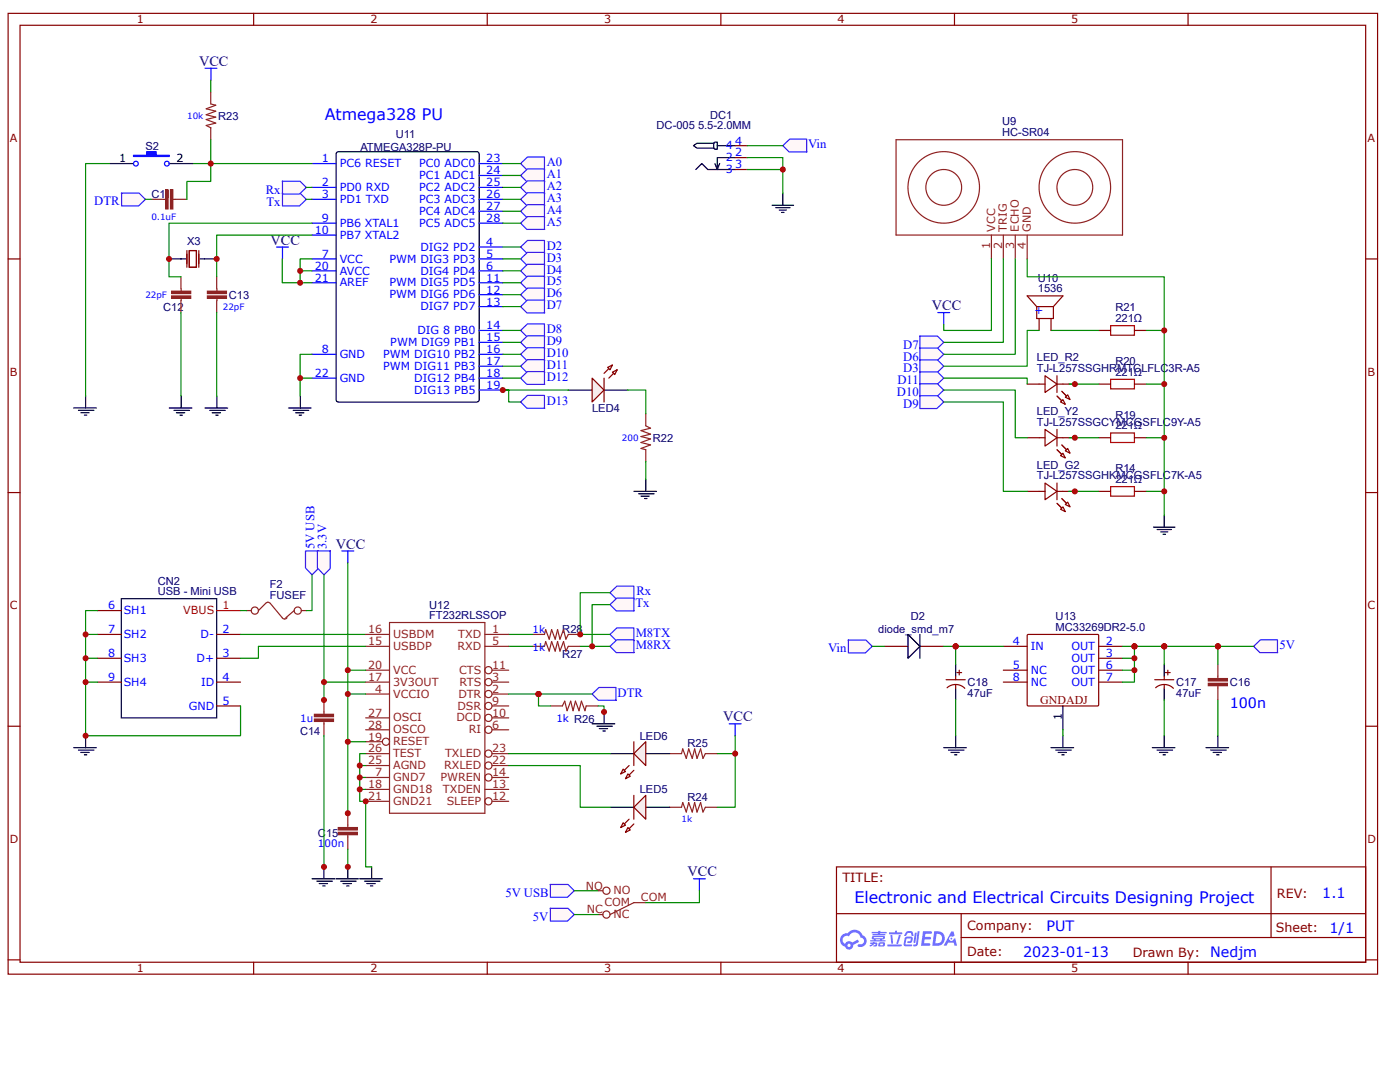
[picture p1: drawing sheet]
<svg xmlns="http://www.w3.org/2000/svg" width="279mm" height="216mm" viewBox="0 0 279 216" stroke-linecap="round" stroke-linejoin="round" font-family="sans-serif">
<g fill="none" stroke="#800" stroke-width=".24">
<path d="M1.6 2.7h273.3v191.7h-273.3zM4 5h268.5v187h-268.5zM50.6 2.7v2.3M97.2 2.7v2.3M143.9 2.7v2.3M190.5 2.7v2.3M237.1 2.7v2.3M1.6 51.7h2.4M272.5 51.7h2.4M1.6 98.3h2.4M272.5 98.3h2.4M1.6 144.9h2.4"/>
<path d="M272.5 144.9h2.4M166.9 173h105.6v19h-105.6zM253.7 173v14.1M1.6 191.5h2.4M50.6 192v2.4M97.2 192v2.4M143.9 192v2.4M167 182.3h105.5M190.5 192v2.4M191.8 187.1h80.7M191.8 182.3v9.5M237.1 192v2.4"/>
<path d="M272.5 191.5h2.4"/>
</g>
<g fill="#58f">
<path d="M184.2 185.8h1.5l.3 .1-.1 .4h-.1h-1.1l-.1 .6h1l.2 .3-.2 .3h-1.1l-.1 .7h1l.2 .1v.3l-1.8 .1z"/>
<path d="M189.8 185.9h.5l.2 .8-.4 .2a.46 .46 0 0 0-.7 .2 .46 .46 0 0 0 .3 .6 .46 .46 0 0 0 .6-.3l.3-.2 .4 1.5h-.5l-.2-.6h-1.1l-.3 .6h-.6z"/>
<path d="M182.6 186.1h.4l-.3 1.9-.2 .2-.2-.2z"/>
<path d="M183.1 185.8h.4l-.3 2.6a.53 .53 0 0 1-.4 .4 .53 .53 0 0 1-.6-.2l.6-.3z"/>
<path d="M180.9 185.9l.4-.1h.7l.3 .9-.3 .1-.3-.6h-.5l-.4 .6-.3-.1z"/>
<path d="M180.7 187l1.1-.1a.69 .69 0 0 1 .4 .7 .69 .69 0 0 1-.6 .6h-.4l-.1-.2 .2-.2h.4l.1-.5h-.9l-.2 1.1 1.2 .1 .1 .2-.2 .1h-1.1l-.3-.1-.1-.4z"/>
<path d="M177.1 188.4h2.7l.2 .3-.2 .1h-2.6z"/>
<path d="M179.4 186.6h.4a2.62 2.62 0 0 1-.8 1.8l-.1-.2z"/>
<path d="M177.7 186.6h.4l.1 1.5-.1 .2-.2-.1z"/>
<path d="M177.4 186h1.2l.1-.3h.3v.3h.9l.2 .3-.2 .1h-2.4z"/>
<path d="M173.7 188.1l.9-.2-.1 .2 .6 .1-.1 .6-.7 .1v-.3h.4v-.2a.42 .42 0 0 0-.6 .3l-.5 .2-.1-.3 .6-.2h-.4z"/>
<path d="M174 185.9h1.3v-.1l.4-.1v.3h1.1l.2 .1-.2 .1h-1.2v.2h1l.1 .1-.1 .1h-2.4l-.1-.2h1.1v-.2h-1.2z"/>
<path d="M186.4 185.8l-.3 2.9h.8a1.46 1.46 0 0 0 1.7-1.5 1.46 1.46 0 0 0-1.7-1.4zM186.9 186.3a.98 .98 0 0 1 1.1 1.1 .98 .98 0 0 1-1.3 .8z"/>
<path d="M174.1 186.9l-.1 .4 .4 .1v.2h-.7v.2h2.9l.1-.1-.1-.1h-.6l.1-.1a.4 .4 0 0 0 .5-.2 .4 .4 0 0 0-.2-.6h-2.1zM174.4 187l1.8 .1-.1 .1h-1.7zM174.8 187.4h.9l-.1 .2h-.8z"/>
<path d="M175.4 188.1v.7h1.1v-.8zM175.7 188.3h.5v.3h-.5z"/>
<path d="M168 186.6a1.38 1.38 0 0 0 .6 2.3 .84 .84 0 0 0 1 .6 .84 .84 0 0 0 .7-.9l1.1-.7-.2-.4-1.1 .6-.4-.3a.83 .83 0 0 0-1 .6 .85 .85 0 0 1-.5-1.2 .85 .85 0 0 1 1.2-.3 1.22 1.22 0 0 1 1.3-.8 1.22 1.22 0 0 1 1.1 1 .7 .7 0 0 1 .6 .9 .7 .7 0 0 1-1 .4l-.2 .3a1.01 1.01 0 0 0 1.2 .1 1.2 1.2 0 0 0 .5-1.2 1.2 1.2 0 0 0-.8-1 1.78 1.78 0 0 0-3-.4l-.6 .1zM169.1 188.6a.35 .35 0 0 1 .7 0 .35 .35 0 0 1-.7 0z"/>
<circle cx="189.9" cy="187.3" r=".18"/>
</g>
<g fill="none" stroke="#800" stroke-width=".24">
<path d="M176.5 129h4.7M183.6 129h4.7M188.8 135.6h3.8M189 137.2a2.56 2.56 0 0 1 3.5 .1M190.7 134.9v.7M190.7 136.6v.7M191 134.2h.9M191.4 133.7v1M200.2 129h4.8M200.2 133.7h4.8M200.2 136.1h4.8M205.1 126.7h14.1v14.1h-14.1z"/>
<path d="M219.3 131.3h4.7M219.3 129h4.7M219.3 133.7h4.7M219.3 136.1h4.7M230.4 135.6h3.9M230.6 137.2a2.56 2.56 0 0 1 3.6 .1M232.3 134.9v.7M232.3 136.6v.7M232.6 134.2h.9M233.1 133.7v1"/>
</g>
<path d="M181.2 126.6l2.4 2.4-2.4 2.3zM183.6 126.6v4.7M190.7 132.5v2.4M190.7 137.3v2.4M232.3 132.5v2.4M232.3 137.3v2.4M212.1 140.9v4.7" fill="none" stroke="#000" stroke-width=".24"/>
<path d="M243.1 134.9v.5M243.1 136.8v.5" fill="none" stroke="#8d2323" stroke-width=".24"/>
<path d="M241.1 136.3h3.9v.5h-3.9z" fill="#8d2323"/>
<path d="M241.1 136.3h3.9v.5h-3.9z" fill="none" stroke="#8d2323" stroke-width=".24"/>
<path d="M241.1 135.4h3.9v.5h-3.9z" fill="#8d2323"/>
<path d="M241.1 135.4h3.9v.5h-3.9zM243.1 132.5v2.4M243.1 137.3v2.4" fill="none" stroke="#8d2323" stroke-width=".24"/>
<path d="M188.3 129h11.9M190.7 129v3.5M190.7 139.7v7.1M224 129h19.1v3.5M224 131.3h2.4v2.4h-2.4M226.4 133.7v2.4h-2.4M226.4 129v2.3M232.3 139.7v7.1M232.3 129v3.5M243.1 139.7v7.1M212.1 145.6v1.2" fill="none" stroke="#080" stroke-width=".24"/>
<g fill="none" stroke="#000" stroke-width=".24">
<path d="M188.3 149.2h4.6M189.3 149.7h3.1M189.8 150.1h1.6M190.5 150.6h.5M190.7 146.8v2.4M209.8 149.2h4.5M210.7 149.7h3.1M211.2 150.1h1.6M211.9 150.6h.5M212.1 146.8v2.4M230 149.2h4.5M230.9 149.7h3.1"/>
<path d="M231.4 150.1h1.7M232.1 150.6h.5M232.3 146.8v2.4M240.7 149.2h4.5M241.6 149.7h3.1M242.1 150.1h1.7M242.8 150.6h.5M243.1 146.8v2.4"/>
</g>
<path d="M169.3 127.7h3.5l1.3 1.3-1.4 1.3h-3.4z" fill="#fff7f8"/>
<path d="M169.3 127.7h3.5l1.3 1.3-1.4 1.3h-3.4v-2.6" fill="none" stroke="#430aff" stroke-width=".24"/>
<path d="M250.2 129l1.4-1.3h3.3l.1 2.5h-3.6z" fill="#fff7f8"/>
<path d="M254.9 130.2v-2.5h-3.3l-1.4 1.3 1.2 1.2h3.6" fill="none" stroke="#430aff" stroke-width=".24"/>
<path d="M243.1 129h7.1" fill="none" stroke="#080" stroke-width=".24"/>
<path d="M121.7 118.3l1.4-1.3h3.4l.1 2.5h-3.6z" fill="#fff7f8"/>
<path d="M126.5 119.5v-2.5h-3.4l-1.4 1.3 1.3 1.2h3.6" fill="none" stroke="#430aff" stroke-width=".24"/>
<path d="M121.7 120.6l1.4-1.3h3.4l.1 2.6h-3.6z" fill="#fff7f8"/>
<path d="M126.5 121.9v-2.6h-3.4l-1.4 1.3 1.3 1.3h3.6" fill="none" stroke="#430aff" stroke-width=".24"/>
<path d="M24.2 119.5h19v23.7h-19z" fill="none" stroke="#000" stroke-width=".24"/>
<path d="M43.2 121.8h4.8" fill="none" stroke="#f00" stroke-width=".24"/>
<path d="M19.5 126.6h4.7M19.5 131.3h4.7M19.5 136.1h4.7M19.5 121.8h4.7M43.2 126.6h4.8M43.2 131.3h4.8M43.2 136.1h4.8M43.2 140.9h4.8" fill="none" stroke="#800" stroke-width=".24"/>
<path d="M138.4 175.4h2.4M139.6 175.4v2.3" fill="none" stroke="#00f" stroke-width=".24"/>
<path d="M48 126.6h25M48 121.8h1.2" fill="none" stroke="#080" stroke-width=".24"/>
<g fill="none" stroke="#8d2323" stroke-width=".24">
<path d="M49.2 121.8h.9M51.6 121.8l1.5-1.5 .6-.1 2.6 3.1a.59 .59 0 0 0 1 0M58.7 121.8l-1.7 1.5M60.1 121.8h1"/>
<circle cx="50.9" cy="121.8" r=".71"/>
<circle cx="59.4" cy="121.8" r=".71"/>
</g>
<path d="M61 109.9h2.5v3.6l-1.2 1.2-1.3-1.4z" fill="#fff7f8"/>
<path d="M63.5 109.9v3.6l-1.2 1.2-1.3-1.4v-3.4h2.5" fill="none" stroke="#430aff" stroke-width=".24"/>
<path d="M62.3 114.7v7.1h-1.2M17.1 126.6h2.4M17.1 131.3h2.4M17.1 136.1h2.4M19.5 121.8h-2.4v25h30.9v-5.9" fill="none" stroke="#080" stroke-width=".24"/>
<path d="M14.7 149.2h4.5M15.7 149.7h3M16.1 150.1h1.7M16.8 150.6h.5M17.1 146.8v2.4" fill="none" stroke="#000" stroke-width=".24"/>
<g fill="none" stroke="#8d2323" stroke-width=".24">
<path d="M119.4 177.7h.9M119.4 182.5h.9M128.9 180.1h-2.4l-4.8 2.4"/>
<circle cx="121" cy="177.7" r=".71"/>
<circle cx="121" cy="182.5" r=".71"/>
</g>
<path d="M109.8 176.5h3.6l1.2 1.2-1.4 1.3h-3.4z" fill="#fff7f8"/>
<path d="M109.8 176.5h3.6l1.2 1.2-1.4 1.3h-3.4v-2.5" fill="none" stroke="#430aff" stroke-width=".24"/>
<path d="M109.8 181.2h3.6l1.2 1.3-1.4 1.3h-3.4z" fill="#fff7f8"/>
<path d="M109.8 181.2h3.6l1.2 1.3-1.4 1.3h-3.4v-2.6" fill="none" stroke="#430aff" stroke-width=".24"/>
<path d="M114.6 177.7h4.8M139.6 177.7v2.4h-10.7M114.6 182.5h4.8" fill="none" stroke="#080" stroke-width=".24"/>
<path d="M68.2 109.9h2.4M69.4 109.9v2.4" fill="none" stroke="#00f" stroke-width=".24"/>
<path d="M69.4 164.7v.4M69.4 166.6v.4" fill="none" stroke="#8d2323" stroke-width=".24"/>
<path d="M67.5 166.1h3.8v.5h-3.8z" fill="#8d2323"/>
<path d="M67.5 166.1h3.8v.5h-3.8z" fill="none" stroke="#8d2323" stroke-width=".24"/>
<path d="M67.5 165.1h3.8v.5h-3.8z" fill="#8d2323"/>
<path d="M64.7 142.1v.4M64.7 144v.4M67.5 165.1h3.8v.5h-3.8zM69.4 162.3v2.4M69.4 167v2.4" fill="none" stroke="#8d2323" stroke-width=".24"/>
<path d="M67 175.4h4.6M68 175.8h3.1M68.5 176.3h1.6M69.2 176.8h.4M69.4 173v2.4" fill="none" stroke="#000" stroke-width=".24"/>
<path d="M62.8 143.5h3.8v.5h-3.8z" fill="#8d2323"/>
<path d="M62.8 143.5h3.8v.5h-3.8z" fill="none" stroke="#8d2323" stroke-width=".24"/>
<path d="M62.8 142.5h3.8v.5h-3.8z" fill="#8d2323"/>
<path d="M64.7 139.7v2.4M62.8 142.5h3.8v.5h-3.8zM64.7 144.4v2.4" fill="none" stroke="#8d2323" stroke-width=".24"/>
<path d="M62.3 175.4h4.5M63.2 175.8h3.1M63.7 176.3h1.7M64.4 176.8h.5M64.7 173v2.4" fill="none" stroke="#000" stroke-width=".24"/>
<path d="M63.3 109.9h2.6v3.6l-1.2 1.2-1.4-1.4z" fill="#fff7f8"/>
<path d="M65.9 109.9v3.6l-1.2 1.2-1.4-1.4v-3.4h2.6" fill="none" stroke="#430aff" stroke-width=".24"/>
<path d="M64.7 114.7v21.4h8.3" fill="none" stroke="#080" stroke-width=".24"/>
<path d="M121.7 126.6l1.4-1.3h3.4l.1 2.5h-3.6z" fill="#fff7f8"/>
<path d="M126.5 127.8v-2.5h-3.4l-1.4 1.3 1.3 1.2h3.6" fill="none" stroke="#430aff" stroke-width=".24"/>
<path d="M121.7 129l1.4-1.3h3.4l.1 2.5h-3.6z" fill="#fff7f8"/>
<path d="M126.5 130.2v-2.5h-3.4l-1.4 1.3 1.3 1.2h3.6" fill="none" stroke="#430aff" stroke-width=".24"/>
<path d="M106.3 126.6h2.4l.2-1 .7 1.9 .5-1.9 .7 1.9 .5-1.9 .5 1.9 .7-1.9 .4 1.9 .5-.9h2.4M106.3 129h2.4l.2-1 .7 1.9 .5-1.9 .7 1.9 .5-1.9 .5 1.9 .7-1.9 .4 1.9 .5-.9h2.4" fill="none" stroke="#8d2323" stroke-width=".24"/>
<path d="M101.5 126.6h4.8M101.5 129h4.8" fill="none" stroke="#080" stroke-width=".24"/>
<path d="M71.8 175.4h4.5M72.7 175.8h3.1M73.2 176.3h1.7M73.9 176.8h.5M74.2 173v2.4" fill="none" stroke="#000" stroke-width=".24"/>
<path d="M118.2 138.5l1.3-1.3h3.4l.1 2.5h-3.6z" fill="#fff7f8"/>
<path d="M122.9 139.7v-2.5h-3.4l-1.3 1.3 1.2 1.2h3.6" fill="none" stroke="#430aff" stroke-width=".24"/>
<path d="M109.8 140.9h2.4l.5-1 .5 1.9 .7-1.9 .5 1.9 .4-1.9 .8 1.9 .4-1.9 .7 1.9 .3-.9h2.4M133.6 150.4h2.4l.3-1 .7 1.9 .4-1.9 .8 1.9 .4-1.9 .5 1.9 .7-1.9 .5 1.9 .5-.9h2.3" fill="none" stroke="#8d2323" stroke-width=".24"/>
<path d="M118.2 144.4h4.5M119.1 144.9h3.1M119.6 145.4h1.7M120.3 145.9h.5M120.6 142.1v2.3M121.7 150.4h4.8M128.9 150.4h4.7" fill="none" stroke="#000" stroke-width=".24"/>
<path d="M126.5 150.4l2.4-2.4v4.8z" fill="#efefef"/>
<path d="M125.5 152.8l-1.6 1.6M126.5 150.4l2.4-2.4v4.8zM126.5 153.7l-1.7 1.7" fill="none" stroke="#800" stroke-width=".24"/>
<path d="M124.4 153.5l.4 .4-.9 .5z" fill="#efefef"/>
<path d="M124.4 153.5l.4 .4-.9 .5z" fill="none" stroke="#800" stroke-width=".24"/>
<path d="M125.3 154.4l.5 .5-1 .5z" fill="#efefef"/>
<path d="M125.3 154.4l.5 .5-1 .5zM126.5 148v4.8" fill="none" stroke="#800" stroke-width=".24"/>
<path d="M145.5 144.4h2.4M146.7 144.4v2.4" fill="none" stroke="#00f" stroke-width=".24"/>
<path d="M146.7 146.8v3.6h-3.6" fill="none" stroke="#080" stroke-width=".24"/>
<path d="M133.6 161.1h2.4l.3-1 .7 1.9 .4-1.9 .8 1.9 .4-1.9 .5 1.9 .7-1.9 .5 1.9 .5-.9h2.3" fill="none" stroke="#8d2323" stroke-width=".24"/>
<path d="M121.7 161.1h4.8M128.9 161.1h4.7" fill="none" stroke="#000" stroke-width=".24"/>
<path d="M126.5 161.1l2.4-2.4v4.8z" fill="#efefef"/>
<path d="M125.5 163.5l-1.6 1.6M126.5 161.1l2.4-2.4v4.8zM126.5 164.4l-1.7 1.7" fill="none" stroke="#800" stroke-width=".24"/>
<path d="M124.4 164.2l.4 .5-.9 .4z" fill="#efefef"/>
<path d="M124.4 164.2l.4 .5-.9 .4z" fill="none" stroke="#800" stroke-width=".24"/>
<path d="M125.3 165.1l.5 .5-1 .5z" fill="#efefef"/>
<path d="M126.5 158.7v4.8M125.3 165.1l.5 .5-1 .5z" fill="none" stroke="#800" stroke-width=".24"/>
<g fill="none" stroke="#8d2323" stroke-width=".24">
<path d="M73 136.1h4.7M73 126.6h4.7M73 129h4.7M73 138.5h4.7M73 133.7h4.7M77.7 124.2h19.1v38.1h-19.1zM96.8 126.6h4.7M96.8 129h4.7M98.2 136.1h3.3M98.2 138.5h3.3M98.2 133.7h3.3M73 148h3.3"/>
<path d="M73 143.2h4.7M73 145.6h4.7M73 155.1h4.7M73 157.5h4.7M73 159.9h4.7M73 152.8h4.7M73 150.4h4.7M96.8 157.5h4.7M98.2 143.2h3.3M98.2 145.6h3.3M98.2 140.9h3.3M98.2 155.1h3.3"/>
<path d="M98.2 159.9h3.3M98.2 152.8h3.3M98.2 150.4h3.3"/>
<circle cx="97.5" cy="138.5" r=".71"/>
<circle cx="97.5" cy="136.1" r=".71"/>
<circle cx="97.5" cy="133.7" r=".71"/>
<circle cx="77" cy="148" r=".71"/>
<circle cx="97.5" cy="140.9" r=".71"/>
<circle cx="97.5" cy="143.2" r=".71"/>
<circle cx="97.5" cy="150.4" r=".71"/>
<circle cx="97.5" cy="145.6" r=".71"/>
<circle cx="97.5" cy="152.8" r=".71"/>
<circle cx="97.5" cy="155.1" r=".71"/>
<circle cx="97.5" cy="159.9" r=".71"/>
</g>
<g fill="none" stroke="#080" stroke-width=".24">
<path d="M69.4 112.3v21.4h3.6M64.7 136.1v3.6M69.4 133.7v28.6M69.4 138.5h3.6M73 129h-21.4v2.3h-3.6M101.5 138.5h16.7M107.5 138.5v2.4h2.3M64.7 146.8v26.2M69.4 148h3.6M71.8 157.5h1.2M71.8 155.1h1.2M71.8 152.8h1.2"/>
<path d="M73 150.4h-1.2v9.5h1.2v13.1h1.2M101.5 152.8h14.3v8.3h5.9M101.5 150.4h20.2M119.4 140.9h1.2v1.2M146.7 150.4v10.7h-3.6M69.4 169.4v3.6"/>
</g>
<path d="M67.2 30.4l.4-.1h27.5l.4 .2 .1 49.2-.2 .4-27.8 .1-.4-.2-.1-49.3z" fill="#fff"/>
<path d="M67.2 30.4l.4-.1h27.5l.4 .2 .1 49.2-.2 .4-27.8 .1-.4-.2-.1-49.3z" fill="none" stroke="#000" stroke-width=".24"/>
<g fill="none" stroke="#00f" stroke-width=".24">
<path d="M62.3 32.6h4.7M62.3 37.4h4.7M62.3 39.8h4.7M95.6 32.6h4.7M95.6 37.4h4.7M95.6 39.8h4.7M95.6 35h4.7M62.3 51.7h4.7M62.3 54h4.7M62.3 44.5h4.7M62.3 46.9h4.7M62.3 56.4h4.7"/>
<path d="M95.6 49.3h4.7M95.6 51.7h4.7M95.6 54h4.7M95.6 44.5h4.7M95.6 56.4h4.7M95.6 58.8h4.7M95.6 42.2h4.7M62.3 70.7h4.7M62.3 75.5h4.7M95.6 70.7h4.7M95.6 61.2h4.7M95.6 65.9h4.7"/>
<path d="M95.6 68.3h4.7M95.6 73.1h4.7M95.6 75.5h4.7M95.6 77.8h4.7"/>
</g>
<path d="M43.3 57.6v.5M43.3 59.5v.5" fill="none" stroke="#8d2323" stroke-width=".24"/>
<path d="M41.4 59.1h3.8v.4h-3.8z" fill="#8d2323"/>
<path d="M41.4 59.1h3.8v.4h-3.8z" fill="none" stroke="#8d2323" stroke-width=".24"/>
<path d="M41.4 58.1h3.8v.5h-3.8z" fill="#8d2323"/>
<path d="M36.2 57.6v.5M36.2 59.5v.5M41.4 58.1h3.8v.5h-3.8zM43.2 55.2v2.4M43.2 60v2.4" fill="none" stroke="#8d2323" stroke-width=".24"/>
<path d="M34.3 58.1h3.8v.5h-3.8z" fill="#8d2323"/>
<path d="M34.3 58.1h3.8v.5h-3.8z" fill="none" stroke="#8d2323" stroke-width=".24"/>
<path d="M34.3 59.1h3.8v.4h-3.8z" fill="#8d2323"/>
<path d="M42.1 18.4v2.3M42.1 25.5v2.4M42.1 20.8l1 .2-1.9 .7 1.9 .5-1.9 .7 1.9 .5-1.9 .4 1.9 .8-1.9 .4 .9 .5M34.3 59.1h3.8v.4h-3.8zM36.1 55.2v2.4M36.1 60v2.4" fill="none" stroke="#8d2323" stroke-width=".24"/>
<path d="M21.8 32.6h4.8M33.7 32.6h4.8M36.2 79v2.4M43.3 79v2.4M33.8 81.4h4.5M34.7 81.9h3.1M35.2 82.4h1.7M35.9 82.8h.5M40.9 81.4h4.5M41.9 81.9h3.1M42.3 82.4h1.7M43.1 82.8h.4" fill="none" stroke="#000" stroke-width=".24"/>
<path d="M42.1 16v2.4M38.5 32.6h23.8" fill="none" stroke="#080" stroke-width=".24"/>
<path d="M40.9 13.6h2.4M42.1 13.6v2.4" fill="none" stroke="#00f" stroke-width=".24"/>
<path d="M26.6 31h2.7v-.7h1.9v.7h2.6v.2h-7.2z" fill="#00f"/>
<g fill="none" stroke="#00f" stroke-width=".24">
<path d="M26.6 31h2.7v-.7h1.9v.7h2.6v.2h-7.2zM55.2 49.3h2.4M56.4 49.3v2.4"/>
<circle cx="27.1" cy="32.7" r=".48"/>
<circle cx="33.3" cy="32.7" r=".48"/>
</g>
<g fill="none" stroke="#000" stroke-width=".24">
<path d="M17.1 79v2.4M59.9 79v2.4M14.7 81.4h4.5M15.7 81.9h3M16.1 82.3h1.7M16.8 82.8h.5M57.6 81.4h4.5M58.5 81.9h3.1M59 82.4h1.7M59.7 82.8h.5M126.5 98h4.5M127.4 98.5h3.1"/>
<path d="M127.9 99h1.7M128.6 99.5h.5M128.9 95.7v2.3"/>
</g>
<path d="M56.3 51.7v4.7h6M62.3 75.5h-2.4v3.5M62.3 70.7h-2.4v4.8" fill="none" stroke="#080" stroke-width=".24"/>
<path d="M128.9 82.6v2.4l.9 .4-1.9 .5 1.9 .7-1.9 .5 1.9 .5-1.9 .7 1.9 .5-1.9 .7 1 .2v2.4" fill="none" stroke="#8d2323" stroke-width=".24"/>
<path d="M24.2 38.5h3.6l1.2 1.3-1.3 1.3h-3.4z" fill="#fff7f8"/>
<path d="M24.2 38.5h3.6l1.2 1.3-1.3 1.3h-3.4v-2.6" fill="none" stroke="#430aff" stroke-width=".24"/>
<path d="M32.6 39.8h.5M34.5 39.8h.5" fill="none" stroke="#8d2323" stroke-width=".24"/>
<path d="M34 37.9h.5v3.8h-.5z" fill="#8d2323"/>
<path d="M34 37.9h.5v3.8h-.5z" fill="none" stroke="#8d2323" stroke-width=".24"/>
<path d="M33.1 37.9h.4v3.8h-.4z" fill="#8d2323"/>
<path d="M30.2 39.8h2.3M33.1 37.9h.4v3.8h-.4zM34.9 39.8h2.4" fill="none" stroke="#8d2323" stroke-width=".24"/>
<path d="M29 39.8h1.2" fill="none" stroke="#080" stroke-width=".24"/>
<path d="M56.3 38.5h3.6l1.2 1.3-1.3 1.3h-3.4z" fill="#fff7f8"/>
<path d="M56.3 38.5h3.6l1.2 1.3-1.3 1.3h-3.4v-2.6" fill="none" stroke="#430aff" stroke-width=".24"/>
<path d="M42.1 27.9v8.3h-4.8v3.6M61.1 39.8h1.2" fill="none" stroke="#080" stroke-width=".24"/>
<path d="M56.3 36.2h3.6l1.2 1.2-1.3 1.3h-3.4z" fill="#fff7f8"/>
<path d="M56.3 36.2h3.6l1.2 1.2-1.3 1.3h-3.4v-2.5" fill="none" stroke="#430aff" stroke-width=".24"/>
<path d="M61.1 37.4h1.2M36.1 62.4v16.6M43.2 62.4v16.6" fill="none" stroke="#080" stroke-width=".24"/>
<path d="M113.4 77.8h4.8M120.6 77.8h4.7" fill="none" stroke="#000" stroke-width=".24"/>
<path d="M118.2 75.5l2.4 2.3-2.4 2.4z" fill="#efefef"/>
<path d="M118.2 75.5l2.4 2.3-2.4 2.4zM122.2 72.8l-1.6 1.7M123.2 73.8l-1.7 1.7" fill="none" stroke="#800" stroke-width=".24"/>
<path d="M122.2 74.3l1-.5-.5 .9z" fill="#efefef"/>
<path d="M122.2 74.3l1-.5-.5 .9z" fill="none" stroke="#800" stroke-width=".24"/>
<path d="M121.3 73.3l.9-.5-.5 1z" fill="#efefef"/>
<path d="M120.6 75.5v4.7M121.3 73.3l.9-.5-.5 1z" fill="none" stroke="#800" stroke-width=".24"/>
<path d="M103.9 32.6l1.4-1.3h3.4v2.6h-3.5z" fill="#fff7f8"/>
<path d="M108.7 33.9v-2.6h-3.4l-1.4 1.3 1.3 1.3h3.5" fill="none" stroke="#430aff" stroke-width=".24"/>
<path d="M100.3 32.6h3.6" fill="none" stroke="#080" stroke-width=".24"/>
<path d="M103.9 35l1.4-1.3h3.4v2.6h-3.5z" fill="#fff7f8"/>
<path d="M108.7 36.3v-2.6h-3.4l-1.4 1.3 1.3 1.3h3.5" fill="none" stroke="#430aff" stroke-width=".24"/>
<path d="M103.9 37.4l1.4-1.3h3.4v2.5h-3.5z" fill="#fff7f8"/>
<path d="M108.7 38.6v-2.5h-3.4l-1.4 1.3 1.3 1.2h3.5" fill="none" stroke="#430aff" stroke-width=".24"/>
<path d="M103.9 39.8l1.4-1.3h3.4v2.5h-3.5z" fill="#fff7f8"/>
<path d="M108.7 41v-2.5h-3.4l-1.4 1.3 1.3 1.2h3.5" fill="none" stroke="#430aff" stroke-width=".24"/>
<path d="M103.9 42.2l1.4-1.4h3.4v2.6h-3.5z" fill="#fff7f8"/>
<path d="M108.7 43.4v-2.6h-3.4l-1.4 1.4 1.3 1.2h3.5" fill="none" stroke="#430aff" stroke-width=".24"/>
<path d="M103.9 44.5l1.4-1.3h3.4v2.6h-3.5z" fill="#fff7f8"/>
<path d="M108.7 45.8v-2.6h-3.4l-1.4 1.3 1.3 1.3h3.5" fill="none" stroke="#430aff" stroke-width=".24"/>
<path d="M103.9 49.3l1.4-1.3h3.4v2.5h-3.5z" fill="#fff7f8"/>
<path d="M108.7 50.5v-2.5h-3.4l-1.4 1.3 1.3 1.2h3.5" fill="none" stroke="#430aff" stroke-width=".24"/>
<path d="M103.9 51.7l1.4-1.3h3.4v2.5h-3.5z" fill="#fff7f8"/>
<path d="M108.7 52.9v-2.5h-3.4l-1.4 1.3 1.3 1.2h3.5" fill="none" stroke="#430aff" stroke-width=".24"/>
<path d="M103.9 54l1.4-1.3h3.4v2.6h-3.5z" fill="#fff7f8"/>
<path d="M108.7 55.3v-2.6h-3.4l-1.4 1.3 1.3 1.3h3.5" fill="none" stroke="#430aff" stroke-width=".24"/>
<path d="M103.9 56.4l1.4-1.3h3.4v2.6h-3.5z" fill="#fff7f8"/>
<path d="M108.7 57.7v-2.6h-3.4l-1.4 1.3 1.3 1.3h3.5" fill="none" stroke="#430aff" stroke-width=".24"/>
<path d="M103.9 58.8l1.4-1.3h3.4v2.6h-3.5z" fill="#fff7f8"/>
<path d="M108.7 60.1v-2.6h-3.4l-1.4 1.3 1.3 1.3h3.5" fill="none" stroke="#430aff" stroke-width=".24"/>
<path d="M103.9 61.2l1.4-1.3h3.4v2.5h-3.5z" fill="#fff7f8"/>
<path d="M108.7 62.4v-2.5h-3.4l-1.4 1.3 1.3 1.2h3.5" fill="none" stroke="#430aff" stroke-width=".24"/>
<path d="M103.9 65.9l1.4-1.3h3.4v2.6h-3.5z" fill="#fff7f8"/>
<path d="M108.7 67.2v-2.6h-3.4l-1.4 1.3 1.3 1.3h3.5" fill="none" stroke="#430aff" stroke-width=".24"/>
<path d="M103.9 68.3l1.4-1.3h3.4v2.6h-3.5z" fill="#fff7f8"/>
<path d="M108.7 69.6v-2.6h-3.4l-1.4 1.3 1.3 1.3h3.5" fill="none" stroke="#430aff" stroke-width=".24"/>
<path d="M103.9 70.7l1.4-1.3h3.4v2.5h-3.5z" fill="#fff7f8"/>
<path d="M108.7 71.9v-2.5h-3.4l-1.4 1.3 1.3 1.2h3.5" fill="none" stroke="#430aff" stroke-width=".24"/>
<path d="M103.9 73.1l1.4-1.3h3.4v2.5h-3.5z" fill="#fff7f8"/>
<path d="M108.7 74.3v-2.5h-3.4l-1.4 1.3 1.3 1.2h3.5" fill="none" stroke="#430aff" stroke-width=".24"/>
<path d="M103.9 75.5l1.4-1.4h3.4v2.6h-3.5z" fill="#fff7f8"/>
<path d="M108.7 76.7v-2.6h-3.4l-1.4 1.4 1.3 1.2h3.5" fill="none" stroke="#430aff" stroke-width=".24"/>
<path d="M103.9 80.2l1.4-1.3h3.4v2.6h-3.5z" fill="#fff7f8"/>
<path d="M108.7 81.5v-2.6h-3.4l-1.4 1.3 1.3 1.3h3.5" fill="none" stroke="#430aff" stroke-width=".24"/>
<g fill="none" stroke="#080" stroke-width=".24">
<path d="M21.8 32.6h-4.7v46.4M100.3 39.8h3.6M100.3 37.4h3.6M100.3 35h3.6M59.9 54h2.4M62.3 44.5h-28.6v10.7h2.4M62.3 46.9h-19.1v8.3M62.3 51.7h-2.4v4.7M100.3 58.8h3.6M100.3 56.4h3.6M100.3 54h3.6M100.3 51.7h3.6"/>
<path d="M100.3 49.3h3.6M100.3 44.5h3.6M100.3 42.2h3.6M100.3 75.5h3.6M100.3 73.1h3.6M100.3 70.7h3.6M100.3 68.3h3.6M100.3 65.9h3.6M100.3 61.2h3.6M113.4 77.8h-13.1h1.2v2.4h2.4M125.3 77.8h3.6v4.8M128.9 92.1v3.6"/>
</g>
<path d="M33.7 51.7h3.4M39.9 51.7h3.3" fill="none" stroke="#000" stroke-width=".24"/>
<g fill="none" stroke="#800" stroke-width=".24">
<path d="M37.3 50v3.3M37.8 50h1.4v3.3h-1.4zM39.7 50v3.3M219.3 65.9h2.3M219.3 76.6h2.3M226.4 65.9h2.4M226.4 76.6h2.4M219.3 87.3h2.3M219.3 98h2.3M226.4 87.3h2.4M226.4 98h2.4M212.1 101.1l.5 1-.9-.5z"/>
<path d="M212.6 100.7l.5-.5 .5 .9z"/>
</g>
<path d="M221.6 65h4.8v1.9h-4.8zM221.6 75.7h4.8v1.9h-4.8zM221.6 86.4h4.8v1.9h-4.8zM221.6 97.1h4.8v1.9h-4.8z" fill="none" stroke="#a00000" stroke-width=".24"/>
<path d="M211.9 99.5l.9 .9z" fill="#800"/>
<path d="M211.9 99.5l.9 .9" fill="none" stroke="#800" stroke-width=".24"/>
<path d="M210.9 100.4l1 1z" fill="#800"/>
<path d="M205 76.6h3.6M208.6 75l2.3 1.6-2.3 1.7zM210.9 75v3.3M210.9 76.6h3.6M205 98h3.6M208.6 96.4l2.3 1.6-2.3 1.7zM210.9 98h3.6M210.9 96.4v3.3M210.9 100.4l1 1" fill="none" stroke="#800" stroke-width=".24"/>
<path d="M210.9 79l1 1z" fill="#800"/>
<path d="M210.9 79l1 1" fill="none" stroke="#800" stroke-width=".24"/>
<path d="M211.9 78.1l.9 .9z" fill="#800"/>
<path d="M211.9 78.1l.9 .9M212.6 79.3l.5-.5 .5 .9zM211.7 80.2l.4-.5 .5 1zM212.1 90.4l.5 1-.9-.5zM212.6 90l.5-.5 .5 .9z" fill="none" stroke="#800" stroke-width=".24"/>
<path d="M211.9 88.8l.9 .9z" fill="#800"/>
<path d="M211.9 88.8l.9 .9" fill="none" stroke="#800" stroke-width=".24"/>
<path d="M210.9 89.7l1 1z" fill="#800"/>
<path d="M206.9 61.2v2.4h3.3v-2.4M206.9 61.2h3.3M206.9 61.2l-1.9-2.2h7.1l-1.9 2.2M207.4 63.6v2.3M209.8 63.6v2.3M205 87.3h3.6M208.6 85.7l2.3 1.6-2.3 1.7zM210.9 89.7l1 1M210.9 87.3h3.6M210.9 85.7v3.3" fill="none" stroke="#800" stroke-width=".24"/>
<path d="M209.8 65.9h9.5M213.3 76.6h6M213.3 98h6M213.3 87.3h6M228.8 98h3.5M228.8 87.3h3.5" fill="none" stroke="#080" stroke-width=".24"/>
<path d="M230.2 105.2h4.3M230.9 105.7h2.9M231.6 106.1h1.5M232.1 106.6h.5M232.3 102.8v2.4" fill="none" stroke="#000" stroke-width=".24"/>
<g fill="none" stroke="#8d2323" stroke-width=".24">
<path d="M178.8 27.9h45.2v19h-45.2zM197.9 46.9v4.8M200.2 46.9v4.8M202.6 46.9v4.8M205 46.9v4.8"/>
<circle cx="188.3" cy="37.4" r="3.6"/>
<circle cx="188.3" cy="37.4" r="7.1"/>
<circle cx="214.5" cy="37.4" r="3.6"/>
<circle cx="214.5" cy="37.4" r="7.1"/>
</g>
<path d="M183.5 67.1h3.6l1.2 1.2-1.3 1.3h-3.4z" fill="#fff7f8"/>
<path d="M183.5 67.1h3.6l1.2 1.2-1.3 1.3h-3.4v-2.5" fill="none" stroke="#430aff" stroke-width=".24"/>
<path d="M183.5 69.4h3.6l1.2 1.3-1.3 1.3h-3.4z" fill="#fff7f8"/>
<path d="M183.5 69.4h3.6l1.2 1.3-1.3 1.3h-3.4v-2.6" fill="none" stroke="#430aff" stroke-width=".24"/>
<path d="M183.5 71.8h3.6l1.2 1.3-1.3 1.3h-3.4z" fill="#fff7f8"/>
<path d="M183.5 71.8h3.6l1.2 1.3-1.3 1.3h-3.4v-2.6" fill="none" stroke="#430aff" stroke-width=".24"/>
<path d="M183.5 74.2h3.6l1.2 1.3-1.3 1.3h-3.4z" fill="#fff7f8"/>
<path d="M183.5 74.2h3.6l1.2 1.3-1.3 1.3h-3.4v-2.6" fill="none" stroke="#430aff" stroke-width=".24"/>
<path d="M183.5 76.6h3.6l1.2 1.2-1.3 1.3h-3.4z" fill="#fff7f8"/>
<path d="M183.5 76.6h3.6l1.2 1.2-1.3 1.3h-3.4v-2.5" fill="none" stroke="#430aff" stroke-width=".24"/>
<path d="M183.5 79h3.6l1.2 1.2-1.3 1.3h-3.4z" fill="#fff7f8"/>
<path d="M183.5 79h3.6l1.2 1.2-1.3 1.3h-3.4v-2.5" fill="none" stroke="#430aff" stroke-width=".24"/>
<g fill="none" stroke="#080" stroke-width=".24">
<path d="M197.9 51.7v14.2h-9.6v-1.2M200.2 51.7v16.6h-11.9M202.6 51.7v19h-14.3M205 51.7v3.5h27.3v10.7M188.3 77.8h14.3v9.5h2.4M188.3 75.5h16.7v1.1M207.4 65.9h-2.4v7.2h-16.7M228.8 65.9h3.5v10.7h-3.5M232.3 76.6v26.2M188.3 80.2h11.9v17.8h4.8M121.7 118.3h-5.9v8.3h5.9M115.8 129h2.4"/>
<path d="M121.7 120.6h-3.5v8.4h3.5M174.1 129h2.4"/>
</g>
<path d="M187.2 62.4h2.3M188.3 62.4v2.3" fill="none" stroke="#00f" stroke-width=".24"/>
<path d="M138.4 29.1l.7-.5h3.3v.9h-3.3zM138.9 33.8l1.2-1.2 1.1 1.2h5.5M142.4 28.6l.3-.2h.4v1.4h-.4l-.3-.3M143.1 29.1h3.6M143.6 32.6l-.5 1.2M146.7 31.4h-3.6v2.4l-.4-1.2" fill="none" stroke="#000" stroke-width=".24"/>
<path d="M146.7 33.8h2.4M146.7 29.1h2.4M146.7 31.4h2.4" fill="none" stroke="#800" stroke-width=".24"/>
<path d="M156.2 29.1l1.4-1.3h3.4v2.5h-3.5z" fill="#fff7f8"/>
<path d="M161 30.3v-2.5h-3.4l-1.4 1.3 1.3 1.2h3.5" fill="none" stroke="#430aff" stroke-width=".24"/>
<path d="M149.1 31.4h7.1v7.2M149.1 29.1h7.1M149.1 33.8h7.1" fill="none" stroke="#080" stroke-width=".24"/>
<path d="M156.2 38.6v2.4M154.1 41h4.3M154.8 41.4h2.9M155.5 41.9h1.4M156 42.4h.5" fill="none" stroke="#000" stroke-width=".24"/>
<g fill="#c00">
<circle cx="214.5" cy="98" r=".59"/>
<circle cx="214.5" cy="87.3" r=".59"/>
<circle cx="214.5" cy="76.6" r=".59"/>
<circle cx="190.7" cy="129" r=".59"/>
<circle cx="232.3" cy="129" r=".59"/>
<circle cx="226.4" cy="129" r=".59"/>
<circle cx="243.1" cy="129" r=".59"/>
<circle cx="69.4" cy="133.7" r=".59"/>
<circle cx="64.7" cy="136.1" r=".59"/>
<circle cx="17.1" cy="136.1" r=".59"/>
<circle cx="107.5" cy="138.5" r=".59"/>
<circle cx="69.4" cy="138.5" r=".59"/>
<circle cx="33.7" cy="51.7" r=".59"/>
<circle cx="43.2" cy="51.7" r=".59"/>
<circle cx="100.3" cy="77.8" r=".59"/>
<circle cx="17.1" cy="146.8" r=".59"/>
<circle cx="17.1" cy="131.3" r=".59"/>
<circle cx="17.1" cy="126.6" r=".59"/>
<circle cx="59.9" cy="56.4" r=".59"/>
<circle cx="42.1" cy="32.6" r=".59"/>
<circle cx="59.9" cy="75.5" r=".59"/>
<circle cx="59.9" cy="54" r=".59"/>
<circle cx="120.6" cy="142.1" r=".59"/>
<circle cx="69.4" cy="162.3" r=".59"/>
<circle cx="69.4" cy="173" r=".59"/>
<circle cx="64.7" cy="173" r=".59"/>
<circle cx="64.7" cy="139.7" r=".59"/>
<circle cx="232.3" cy="76.6" r=".59"/>
<circle cx="232.3" cy="87.3" r=".59"/>
<circle cx="232.3" cy="98" r=".59"/>
<circle cx="118.2" cy="129" r=".59"/>
<circle cx="115.8" cy="126.6" r=".59"/>
<circle cx="232.3" cy="65.9" r=".59"/>
<circle cx="146.7" cy="150.4" r=".59"/>
<circle cx="71.8" cy="152.8" r=".59"/>
<circle cx="71.8" cy="157.5" r=".59"/>
<circle cx="71.8" cy="155.1" r=".59"/>
<circle cx="69.4" cy="148" r=".59"/>
<circle cx="226.4" cy="131.3" r=".59"/>
<circle cx="226.4" cy="133.7" r=".59"/>
<circle cx="73" cy="159.9" r=".59"/>
<circle cx="156.2" cy="33.8" r=".59"/>
</g>
<g font-size="3.2" fill="#00f">
<text x="64.8" y="24">Atmega328 PU</text>
<text x="170.5" y="180.1">Electronic and Electrical Circuits Designing Project</text>
</g>
<g font-size="2.9" fill="#000080">
<text x="39.7" y="13.1">VCC</text>
<text x="54" y="48.8">VCC</text>
<text x="186" y="61.9">VCC</text>
<text x="67" y="109.5">VCC</text>
<text x="144.3" y="144">VCC</text>
<text x="137.2" y="174.9">VCC</text>
</g>
<g font-size="2.9" fill="#00f">
<text x="245.4" y="141.4">100n</text>
<text x="263.9" y="179.2">1.1</text>
<text x="208.9" y="185.7">PUT</text>
<text x="204.2" y="190.9">2023-01-13</text>
<text x="241.5" y="190.9">Nedjm</text>
<text x="265.3" y="186.2">1/1</text>
</g>
<g font-size="2.5" fill="#00f">
<text x="161.3" y="29.6">Vin</text>
<text x="109.1" y="33.2">A0</text>
<text x="109.1" y="35.6">A1</text>
<text x="18.8" y="41">DTR</text>
<text x="53" y="38.7">Rx</text>
<text x="53.2" y="41">Tx</text>
<text x="109.1" y="37.9">A2</text>
<text x="109.1" y="40.3">A3</text>
<text x="109.1" y="42.7">A4</text>
<text x="109.1" y="45.1">A5</text>
<text x="109.1" y="49.8">D2</text>
<text x="109.1" y="52.2">D3</text>
<text x="109.1" y="54.6">D4</text>
<text x="109.1" y="57">D5</text>
<text x="109.1" y="59.3">D6</text>
<text x="109.1" y="61.7">D7</text>
<text x="109.1" y="66.5">D8</text>
<text x="109.1" y="68.9">D9</text>
<text x="109.1" y="71.2">D10</text>
<text x="180.3" y="69.6">D7</text>
<text x="180.3" y="71.9">D6</text>
<text x="109.1" y="73.6">D11</text>
<text x="109.1" y="76">D12</text>
<text x="179.1" y="76.7">D11</text>
<text x="180.3" y="74.3">D3</text>
<text x="109.1" y="80.7">D13</text>
<text x="179" y="79.1">D10</text>
<text x="180.3" y="81.4">D9</text>
<text x="62.8" y="109.6" transform="rotate(-90 62.8 109.6)">5V USB</text>
<text x="65.1" y="109.6" transform="rotate(-90 65.1 109.6)">3.3V</text>
<text x="127" y="118.7">Rx</text>
<text x="126.8" y="121.1">Tx</text>
<text x="126.9" y="127.1">M8TX</text>
<text x="126.9" y="129.5">M8RX</text>
<text x="165.3" y="130.2">Vin</text>
<text x="255.4" y="129.5">5V</text>
<text x="123.2" y="139">DTR</text>
<text x="100.9" y="178.9">5V USB</text>
<text x="106.3" y="183.7">5V</text>
</g>
<g font-size="2.5" fill="#800">
<text x="168.1" y="176.1">TITLE:</text>
<text x="254.9" y="179.2">REV:</text>
<text x="193" y="185.6">Company:</text>
<text x="193" y="190.8">Date:</text>
<text x="226.1" y="190.9">Drawn By:</text>
<text x="254.6" y="186.1">Sheet:</text>
</g>
<text font-size="2.4" fill="#800" x="207.6" y="140.4">GNDADJ</text>
<g font-size="2.2" fill="#800">
<text x="27.3" y="4.7">1</text>
<text x="73.9" y="4.7">2</text>
<text x="120.6" y="4.7">3</text>
<text x="167.2" y="4.7">4</text>
<text x="213.8" y="4.7">5</text>
<text x="2" y="28.4">A</text>
<text x="272.9" y="28.4">A</text>
<text x="2" y="75">B</text>
<text x="272.9" y="75">B</text>
<text x="2" y="121.6">C</text>
<text x="272.9" y="121.6">C</text>
<text x="2" y="168.2">D</text>
<text x="272.9" y="168.2">D</text>
<text x="27.3" y="194">1</text>
<text x="73.9" y="194">2</text>
<text x="120.6" y="194">3</text>
<text x="167.2" y="194">4</text>
<text x="213.8" y="194">5</text>
</g>
<g font-size="2.2" fill="#000080">
<text x="43.5" y="23.9">R23</text>
<text x="141.7" y="23.7">DC1</text>
<text x="29" y="29.9">S2</text>
<text x="79" y="27.5">U11</text>
<text x="131" y="25.8">DC-005</text>
<text x="139.3" y="25.8">5.5-2.0MM</text>
<text x="200" y="27.2">HC-SR04</text>
<text x="200" y="25">U9</text>
<text x="71.9" y="30.2">ATMEGA328P-PU</text>
<text x="30.2" y="39.4">C11</text>
<text x="37.4" y="48.9">X3</text>
<text x="45.7" y="59.6">C13</text>
<text x="207.1" y="58.3">1536</text>
<text x="207.1" y="56.3">U10</text>
<text x="32.6" y="62">C12</text>
<text x="222.6" y="64.3">221Ω</text>
<text x="222.6" y="62.1">R21</text>
<text x="206.9" y="74.3">TJ-L257SSGHRMTCLFLC3R-A5</text>
<text x="206.9" y="72.1">LED_R2</text>
<text x="222.6" y="75">221Ω</text>
<text x="222.6" y="72.8">R20</text>
<text x="118.2" y="82.2">LED4</text>
<text x="206.9" y="82.8">LED_Y2</text>
<text x="222.6" y="83.5">R19</text>
<text x="130.3" y="88.1">R22</text>
<text x="206.9" y="85">TJ-L257SSGCYMCGSFLC9Y-A5</text>
<text x="222.6" y="85.7">221Ω</text>
<text x="206.9" y="95.7">TJ-L257SSGHKMCGSFLC7K-A5</text>
<text x="206.9" y="93.5">LED_G2</text>
<text x="222.6" y="94.2">R14</text>
<text x="222.6" y="96.4">221Ω</text>
<text x="31.5" y="118.7">USB - Mini USB</text>
<text x="31.5" y="116.6">CN2</text>
<text x="53.8" y="119.5">FUSEF</text>
<text x="53.8" y="117.3">F2</text>
<text x="85.6" y="123.5">FT232RLSSOP</text>
<text x="85.6" y="121.4">U12</text>
<text x="181.8" y="123.8">D2</text>
<text x="210.7" y="125.9">MC33269DR2-5.0</text>
<text x="210.7" y="123.8">U13</text>
<text x="112.2" y="126.2">R28</text>
<text x="112.2" y="131.2">R27</text>
<text x="175.3" y="126.2">diode_smd_m7</text>
<text x="193.1" y="136.9">C18</text>
<text x="234.7" y="136.9">C17</text>
<text x="245.4" y="136.9">C16</text>
<text x="193.1" y="139">47uF</text>
<text x="234.7" y="139">47uF</text>
<text x="59.9" y="146.7">C14</text>
<text x="127.7" y="147.6">LED6</text>
<text x="137.2" y="149.1">R25</text>
<text x="127.7" y="158.3">LED5</text>
<text x="137.2" y="159.8">R24</text>
<text x="63.5" y="166.9">C</text>
<text x="65.1" y="166.9">15</text>
</g>
<g font-size="2.2" fill="#00f">
<text x="144.8" y="29.8">4</text>
<text x="146.7" y="28.8">4</text>
<text x="64.2" y="32.4">1</text>
<text x="67.8" y="33.4">PC6 RESET</text>
<text x="83.6" y="33.4">PC0 ADC0</text>
<text x="83.6" y="35.7">PC1 ADC1</text>
<text x="97" y="32.4">23</text>
<text x="97" y="34.8">24</text>
<text x="144.8" y="34.5">3</text>
<text x="144.8" y="32.2">2</text>
<text x="146.7" y="33.6">3</text>
<text x="146.7" y="31.2">2</text>
<text x="64.2" y="37.2">2</text>
<text x="64.2" y="39.5">3</text>
<text x="67.8" y="38.1">PD0 RXD</text>
<text x="67.8" y="40.5">PD1 TXD</text>
<text x="83.6" y="38.1">PC2 ADC2</text>
<text x="83.6" y="40.5">PC3 ADC3</text>
<text x="97" y="37.2">25</text>
<text x="97" y="39.5">26</text>
<text x="97" y="41.9">27</text>
<text x="62.8" y="46.7">10</text>
<text x="64.2" y="44.3">9</text>
<text x="67.8" y="45.3">PB6 XTAL1</text>
<text x="67.8" y="47.6">PB7 XTAL2</text>
<text x="83.6" y="42.9">PC4 ADC4</text>
<text x="83.6" y="45.3">PC5 ADC5</text>
<text x="97" y="44.3">28</text>
<text x="62.8" y="53.8">20</text>
<text x="64.2" y="51.4">7</text>
<text x="67.8" y="52.4">VCC</text>
<text x="77.7" y="52.4">PWM DIG3 PD3</text>
<text x="83.9" y="50">DIG2 PD2</text>
<text x="97" y="49.1">4</text>
<text x="97" y="51.4">5</text>
<text x="97" y="53.8">6</text>
<text x="62.8" y="56.2">21</text>
<text x="67.8" y="54.8">AVCC</text>
<text x="67.8" y="57.2">AREF</text>
<text x="77.7" y="57.2">PWM DIG5 PD5</text>
<text x="77.7" y="59.5">PWM DIG6 PD6</text>
<text x="83.9" y="54.8">DIG4 PD4</text>
<text x="97" y="56.2">11</text>
<text x="97" y="58.6">12</text>
<text x="83.9" y="61.9">DIG7 PD7</text>
<text x="97" y="61">13</text>
<text x="97" y="65.7">14</text>
<text x="208.1" y="62.8" transform="rotate(-90 208.1 62.8)">+</text>
<text x="64.2" y="70.5">8</text>
<text x="67.8" y="71.4">GND</text>
<text x="76.5" y="71.4">PWM DIG10 PB2</text>
<text x="77.9" y="69">PWM DIG9 PB1</text>
<text x="83.3" y="66.7">DIG 8 PB0</text>
<text x="97" y="68.1">15</text>
<text x="97" y="70.5">16</text>
<text x="62.8" y="75.2">22</text>
<text x="67.8" y="76.2">GND</text>
<text x="76.5" y="73.8">PWM DIG11 PB3</text>
<text x="82.7" y="76.2">DIG12 PB4</text>
<text x="97" y="72.9">17</text>
<text x="97" y="75.2">18</text>
<text x="97" y="77.6">19</text>
<text x="82.7" y="78.6">DIG13 PB5</text>
<text x="21.6" y="121.6">6</text>
<text x="24.7" y="122.5">SH1</text>
<text x="21.6" y="126.4">7</text>
<text x="21.6" y="131.1">8</text>
<text x="24.7" y="127.3">SH2</text>
<text x="40" y="127.3">D-</text>
<text x="44.4" y="126.4">2</text>
<text x="44.4" y="131.1">3</text>
<text x="202.2" y="128.7">4</text>
<text x="205.7" y="129.7">IN</text>
<text x="213.8" y="129.7">OUT</text>
<text x="220.7" y="131.1">3</text>
<text x="220.7" y="128.7">2</text>
<text x="21.6" y="135.9">9</text>
<text x="24.7" y="132.1">SH3</text>
<text x="24.7" y="136.8">SH4</text>
<text x="39.2" y="132.1">D+</text>
<text x="40.1" y="136.8">ID</text>
<text x="44.4" y="135.9">4</text>
<text x="202.2" y="133.5">5</text>
<text x="202.2" y="135.9">8</text>
<text x="205.7" y="134.4">NC</text>
<text x="205.7" y="136.8">NC</text>
<text x="213.8" y="132.1">OUT</text>
<text x="213.8" y="134.4">OUT</text>
<text x="213.8" y="136.8">OUT</text>
<text x="220.7" y="133.5">6</text>
<text x="220.7" y="135.9">7</text>
<text x="37.7" y="141.6">GND</text>
<text x="44.4" y="140.6">5</text>
</g>
<g font-size="2.2">
<text x="23.8" y="32.4">1</text>
<text x="35.2" y="32.4">2</text>
<text x="211.9" y="143.7" transform="rotate(-90 211.9 143.7)">1</text>
</g>
<g font-size="2.2" fill="#8d2323">
<text x="198.6" y="46.2" transform="rotate(-90 198.6 46.2)">VCC</text>
<text x="201" y="46.2" transform="rotate(-90 201 46.2)">TRIG</text>
<text x="203.3" y="46.2" transform="rotate(-90 203.3 46.2)">ECHO</text>
<text x="205.7" y="46.2" transform="rotate(-90 205.7 46.2)">GND</text>
<text x="197.6" y="49.8" transform="rotate(-90 197.6 49.8)">1</text>
<text x="200" y="49.7" transform="rotate(-90 200 49.7)">2</text>
<text x="202.4" y="49.7" transform="rotate(-90 202.4 49.7)">3</text>
<text x="204.8" y="49.7" transform="rotate(-90 204.8 49.7)">4</text>
<text x="73.5" y="126.4">16</text>
<text x="73.5" y="128.7">15</text>
<text x="78.4" y="127.3">USBDM</text>
<text x="78.4" y="129.7">USBDP</text>
<text x="91.3" y="129.7">RXD</text>
<text x="91.4" y="127.3">TXD</text>
<text x="98.2" y="126.4">1</text>
<text x="98.2" y="128.7">5</text>
<text x="73.5" y="135.9">17</text>
<text x="73.5" y="133.5">20</text>
<text x="78.4" y="136.8">3V3OUT</text>
<text x="78.4" y="134.4">VCC</text>
<text x="91.6" y="134.4">CTS</text>
<text x="91.7" y="136.8">RTS</text>
<text x="98.2" y="135.9">3</text>
<text x="98.2" y="133.5">11</text>
<text x="73.5" y="143">27</text>
<text x="74.9" y="138.2">4</text>
<text x="78.4" y="144">OSCI</text>
<text x="78.4" y="139.2">VCCIO</text>
<text x="91.1" y="144">DCD</text>
<text x="91.3" y="141.6">DSR</text>
<text x="91.5" y="139.2">DTR</text>
<text x="98.2" y="140.6">9</text>
<text x="98.2" y="143">10</text>
<text x="98.2" y="138.2">2</text>
<text x="73.5" y="147.8">19</text>
<text x="73.5" y="145.4">28</text>
<text x="78.4" y="148.7">RESET</text>
<text x="78.4" y="146.3">OSCO</text>
<text x="93.6" y="146.3">RI</text>
<text x="98.2" y="145.4">6</text>
<text x="73.5" y="152.5">25</text>
<text x="73.5" y="150.1">26</text>
<text x="74.9" y="154.9">7</text>
<text x="78.4" y="155.9">GND7</text>
<text x="78.4" y="153.5">AGND</text>
<text x="78.4" y="151.1">TEST</text>
<text x="87.9" y="155.9">PWREN</text>
<text x="88.6" y="153.5">RXLED</text>
<text x="88.8" y="151.1">TXLED</text>
<text x="98.2" y="150.1">23</text>
<text x="98.2" y="152.5">22</text>
<text x="98.2" y="154.9">14</text>
<text x="73.5" y="157.3">18</text>
<text x="73.5" y="159.7">21</text>
<text x="78.4" y="158.2">GND18</text>
<text x="78.4" y="160.6">GND21</text>
<text x="88.4" y="158.2">TXDEN</text>
<text x="89.2" y="160.6">SLEEP</text>
<text x="98.2" y="157.3">13</text>
<text x="98.2" y="159.7">12</text>
<text x="116.9" y="177.5">NO</text>
<text x="122.5" y="178.4">NO</text>
<text x="127.9" y="179.9">COM</text>
<text x="117.1" y="182.3">NC</text>
<text x="120.6" y="180.8">COM</text>
<text x="122.5" y="183.2">NC</text>
</g>
<g font-size="2.2" fill="#f00">
<text x="36.6" y="122.5">VBUS</text>
<text x="44.4" y="121.6">1</text>
</g>
<g font-size="2.1" fill="#00f">
<text x="106.3" y="126.3">1k</text>
<text x="106.3" y="129.9">1k</text>
<text x="59.9" y="144.1">1u</text>
<text x="111" y="144.1">1k R26</text>
<text x="63.5" y="169.1">1</text>
<text x="64.8" y="169.1">00n</text>
</g>
<g font-size="1.7" fill="#00f">
<text x="37.3" y="23.7">10k</text>
<text x="30.2" y="43.9">0.1uF</text>
<text x="29" y="59.4">22pF</text>
<text x="44.5" y="61.8">22pF</text>
<text x="124.1" y="87.9">200</text>
<text x="136" y="164">1k</text>
</g>
</svg>
